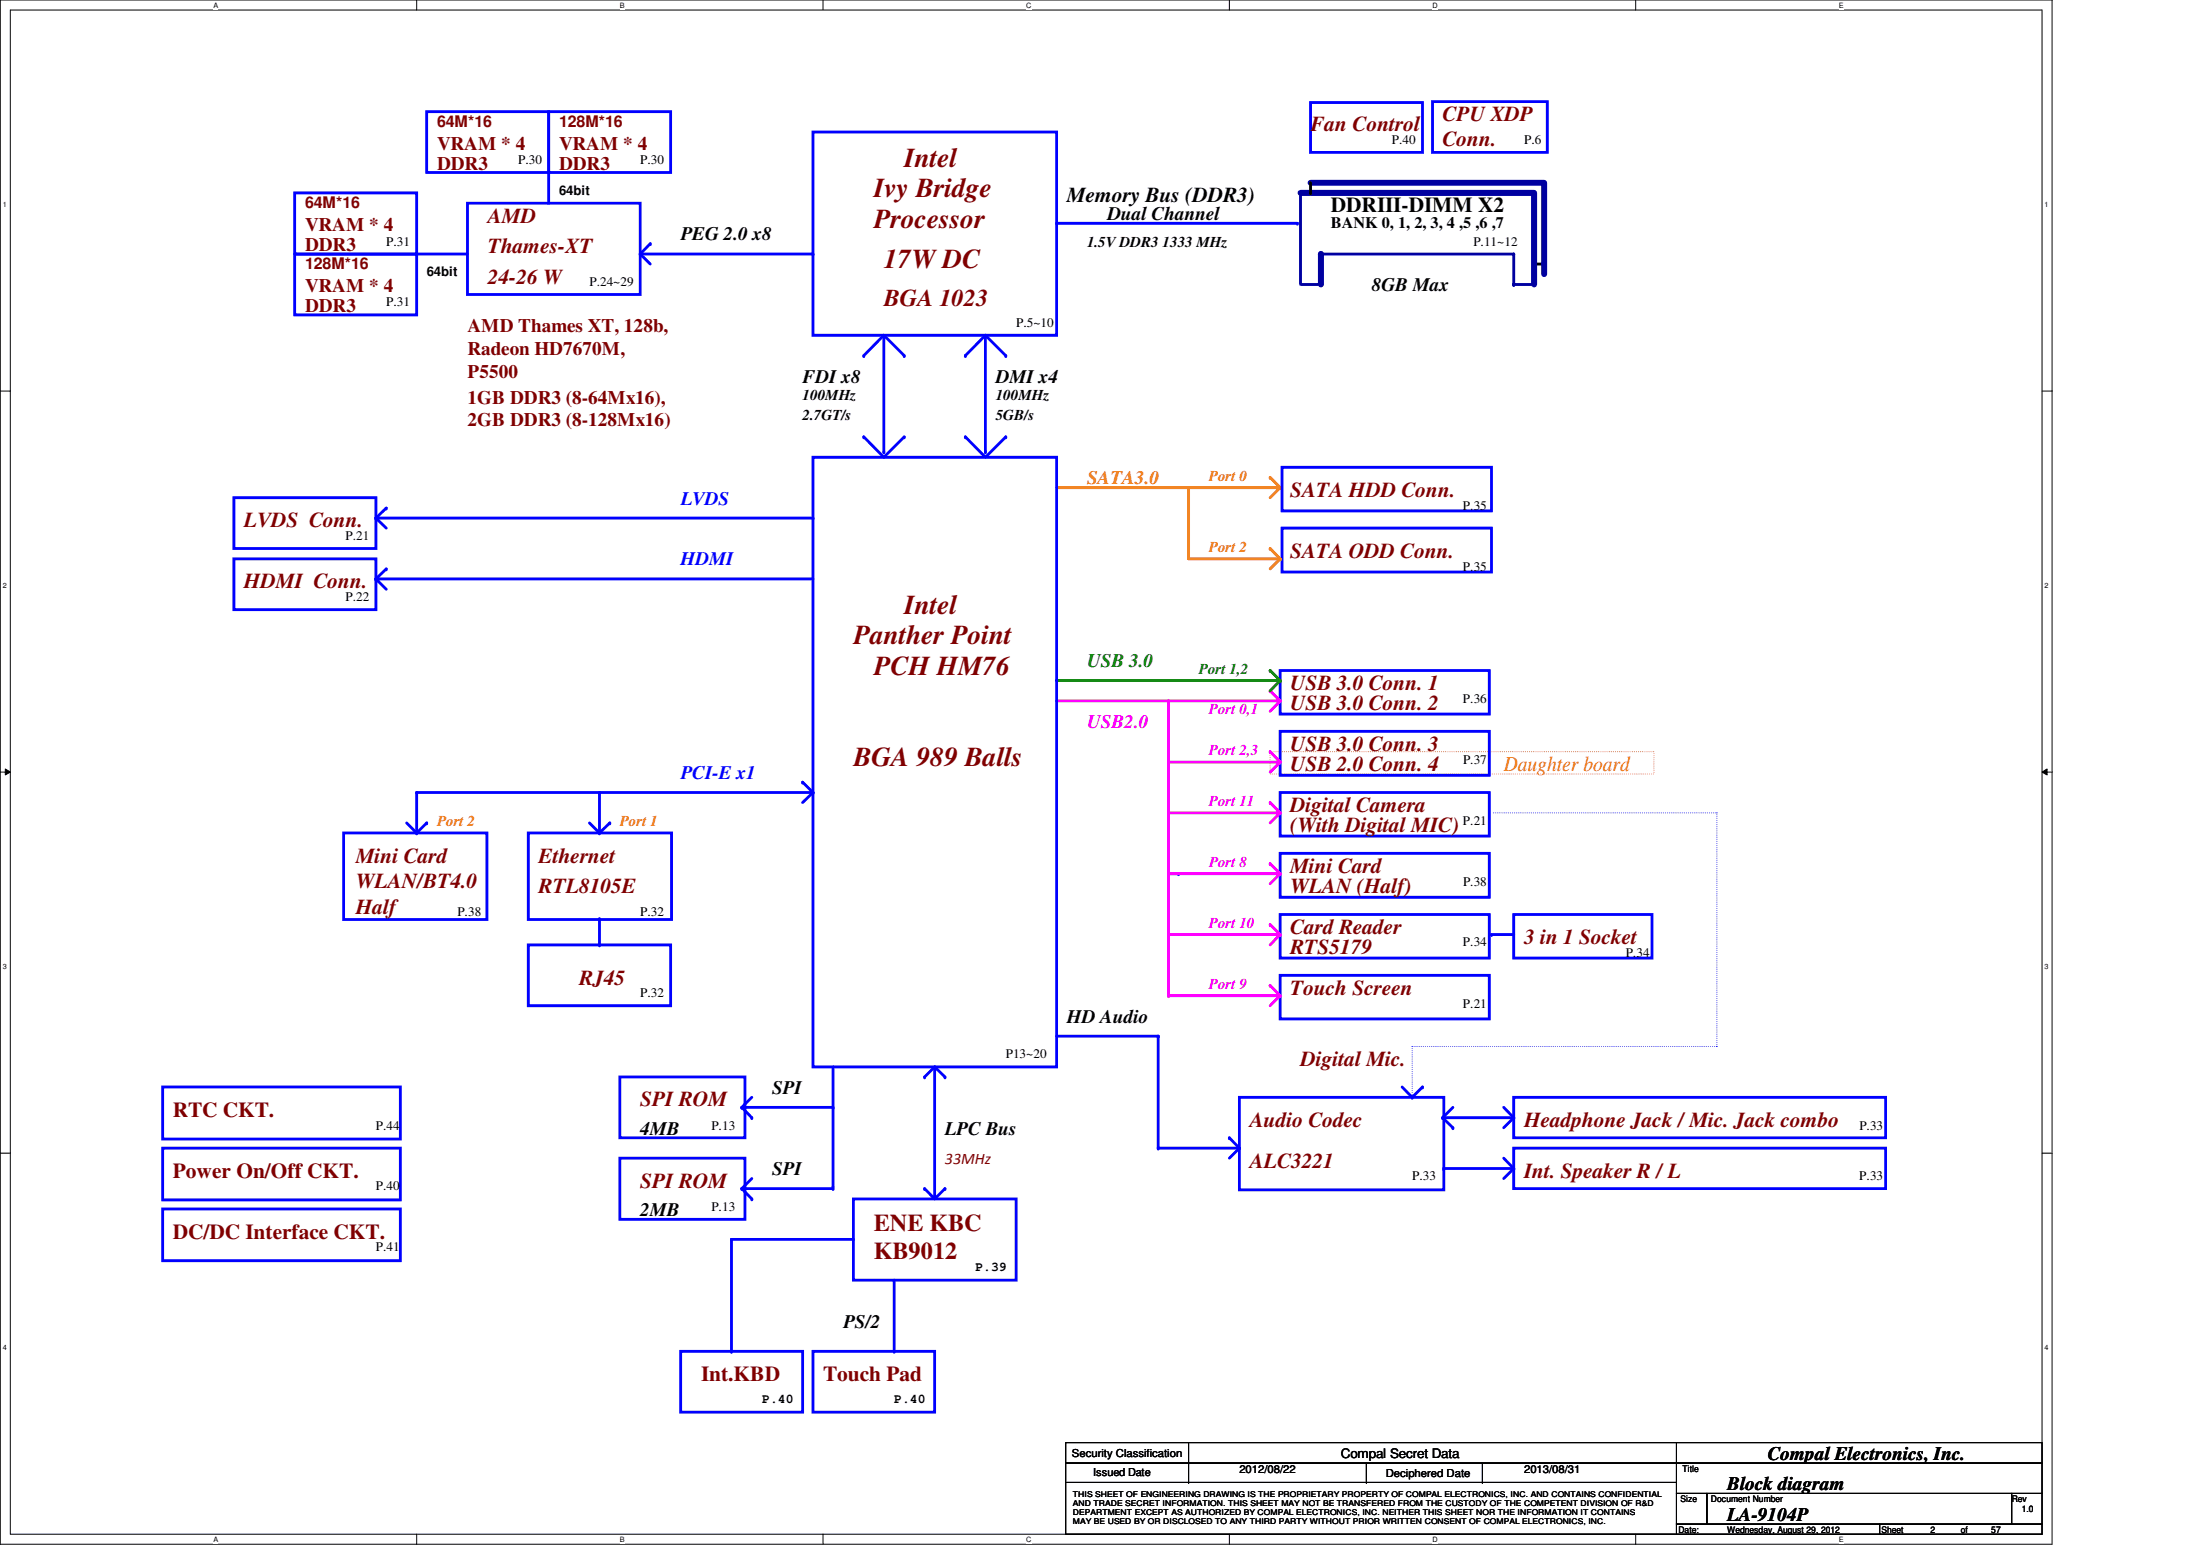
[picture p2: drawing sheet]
<svg xmlns="http://www.w3.org/2000/svg" width="297mm" height="210mm" viewBox="0 0 297 210" stroke-linecap="round" stroke-linejoin="round" font-family="sans-serif">
<path d="M0 0h277.1v208.4h-277.1zM1.4 1.4h274.3v205.7h-274.3z" fill="none" stroke="#000" stroke-width=".14"/>
<g fill="#fff">
<path d="M28.8 .1h.7v1.1h-.7z"/>
<path d="M28.8 207.2h.7v1.1h-.7z"/>
</g>
<path d="M56.3 0v1.4M56.3 207.1v1.3" fill="none" stroke="#000" stroke-width=".14"/>
<g fill="#fff">
<path d="M83.7 .1h.6v1.1h-.6z"/>
<path d="M83.7 207.2h.6v1.1h-.6z"/>
</g>
<path d="M111.1 0v1.4M111.1 207.1v1.3" fill="none" stroke="#000" stroke-width=".14"/>
<g fill="#fff">
<path d="M138.6 .1h.7v1.1h-.7z"/>
<path d="M138.6 207.2h.7v1.1h-.7z"/>
</g>
<path d="M166 0v1.4M166 207.1v1.3" fill="none" stroke="#000" stroke-width=".14"/>
<g fill="#fff">
<path d="M193.4 .1h.7v1.1h-.7z"/>
<path d="M193.4 207.2h.7v1.1h-.7z"/>
</g>
<path d="M220.8 0v1.4M220.8 207.1v1.3" fill="none" stroke="#000" stroke-width=".14"/>
<g fill="#fff">
<path d="M248.3 .1h.6v1.1h-.6z"/>
<path d="M248.3 207.2h.6v1.1h-.6z"/>
<path d="M.4 27.1h.5v1.1h-.5z"/>
<path d="M276.1 27.1h.5v1.1h-.5z"/>
<path d="M.4 78.5h.5v1.1h-.5z"/>
<path d="M276.1 78.5h.5v1.1h-.5z"/>
</g>
<path d="M0 52.8h1.4M275.7 52.8h1.4" fill="none" stroke="#000" stroke-width=".14"/>
<g fill="#fff">
<path d="M.4 129.9h.5v1.1h-.5z"/>
<path d="M276.1 129.9h.5v1.1h-.5z"/>
</g>
<path d="M0 104.2h1.4M.7 103.8l.7 .4-.7 .4zM275.7 104.2l.7-.4v.8zM275.7 104.2h1.4" fill="none" stroke="#000" stroke-width=".14"/>
<path d="M.7 103.8l.7 .4-.7 .4zM275.7 104.2l.7-.4v.8z" fill="#000"/>
<g fill="#fff">
<path d="M.4 181.4h.5v1.1h-.5z"/>
<path d="M276.1 181.4h.5v1.1h-.5z"/>
</g>
<path d="M0 155.7h1.4M275.7 155.7h1.4" fill="none" stroke="#000" stroke-width=".14"/>
<path d="M100.2 149.5h12.3" fill="none" stroke="#00f" stroke-width=".38"/>
<circle cx="112.5" cy="149.5" r=".19" fill="#00f"/>
<path d="M101.5 148.1l-1.3 1.4" fill="none" stroke="#00f" stroke-width=".38"/>
<circle cx="100.2" cy="149.5" r=".19" fill="#00f"/>
<path d="M100.2 149.5l1.3 1.4" fill="none" stroke="#00f" stroke-width=".38"/>
<circle cx="101.5" cy="150.9" r=".19" fill="#00f"/>
<path d="M112.5 144v16.2" fill="none" stroke="#00f" stroke-width=".38"/>
<circle cx="112.5" cy="160.2" r=".19" fill="#00f"/>
<path d="M54.9 111.1l1.4 1.3" fill="none" stroke="#00f" stroke-width=".38"/>
<circle cx="56.3" cy="112.4" r=".19" fill="#00f"/>
<path d="M57.6 111.1l-1.3 1.3" fill="none" stroke="#00f" stroke-width=".38"/>
<circle cx="57.6" cy="111.1" r=".19" fill="#00f"/>
<path d="M56.3 107v5.4" fill="none" stroke="#00f" stroke-width=".38"/>
<circle cx="56.3" cy="107" r=".19" fill="#00f"/>
<path d="M172.8 123.4h28.3v5.9h-28.3z" fill="none" stroke="#00f" stroke-width=".38"/>
<path d="M157.8 126.2h15" fill="none" stroke="#f0f" stroke-width=".38"/>
<circle cx="157.8" cy="126.2" r=".19" fill="#f0f"/>
<path d="M172.8 126.2l-1.3 1.4" fill="none" stroke="#f0f" stroke-width=".38"/>
<circle cx="172.8" cy="126.2" r=".19" fill="#f0f"/>
<path d="M171.5 124.8l1.3 1.4" fill="none" stroke="#f0f" stroke-width=".38"/>
<circle cx="171.5" cy="124.8" r=".19" fill="#f0f"/>
<path d="M171.5 101.5h51.8v3h-51.8z" fill="none" stroke="#ff8000" stroke-width=".14" stroke-dasharray="0 .3"/>
<path d="M86.4 34.3h23.4" fill="none" stroke="#00f" stroke-width=".38"/>
<circle cx="109.8" cy="34.3" r=".19" fill="#00f"/>
<path d="M86.4 34.3l1.4 1.3" fill="none" stroke="#00f" stroke-width=".38"/>
<circle cx="86.4" cy="34.3" r=".19" fill="#00f"/>
<path d="M87.8 32.9l-1.4 1.4" fill="none" stroke="#00f" stroke-width=".38"/>
<circle cx="87.8" cy="32.9" r=".19" fill="#00f"/>
<path d="M63.1 27.4h23.3v12.4h-23.3zM74.1 23.3v4.1" fill="none" stroke="#00f" stroke-width=".38"/>
<circle cx="74.1" cy="23.3" r=".19" fill="#00f"/>
<path d="M56.3 34.3h6.8" fill="none" stroke="#00f" stroke-width=".38"/>
<circle cx="56.3" cy="34.3" r=".19" fill="#00f"/>
<path d="M204.4 38.4h2.7" fill="none" stroke="#0000a0" stroke-width=".38"/>
<circle cx="204.4" cy="38.4" r=".19" fill="#0000a0"/>
<path d="M207.1 35.6h1.4" fill="none" stroke="#000" stroke-width=".38"/>
<circle cx="207.1" cy="35.6" r=".19" fill="#000"/>
<path d="M178.3 34.3h26.1" fill="none" stroke="#0000a0" stroke-width=".38"/>
<circle cx="204.4" cy="34.3" r=".19" fill="#0000a0"/>
<path d="M175.6 26v12.4h2.7" fill="none" stroke="#0000a0" stroke-width=".38"/>
<path d="M175.6 26h31.5v12.4M178.3 34.3v4.1" fill="none" stroke="#0000a0" stroke-width=".8"/>
<circle cx="178.3" cy="34.3" r=".4" fill="#0000a0"/>
<path d="M204.4 34.3v4.1" fill="none" stroke="#0000a0" stroke-width=".38"/>
<circle cx="204.4" cy="38.4" r=".19" fill="#0000a0"/>
<path d="M176.9 24.7h31.6v12.3" fill="none" stroke="#0000a0" stroke-width=".8"/>
<path d="M176.9 24.7v1.3" fill="none" stroke="#000" stroke-width=".38"/>
<circle cx="176.9" cy="26" r=".19" fill="#000"/>
<path d="M142.7 94.6h30.1" fill="none" stroke="#f0f" stroke-width=".38"/>
<circle cx="172.8" cy="94.6" r=".19" fill="#f0f"/>
<path d="M172.8 98.7h28.3v5.9h-28.3zM172.8 90.5h28.3v5.9h-28.3zM157.8 117.9h1.3M172.8 107h28.3v5.9h-28.3zM172.8 115.2h28.3v5.9h-28.3z" fill="none" stroke="#00f" stroke-width=".38"/>
<circle cx="159.1" cy="117.9" r=".19" fill="#00f"/>
<path d="M171.5 93.3l1.3 1.3" fill="none" stroke="#f0f" stroke-width=".38"/>
<circle cx="171.5" cy="93.3" r=".19" fill="#f0f"/>
<path d="M157.8 94.6v39.8" fill="none" stroke="#f0f" stroke-width=".38"/>
<circle cx="157.8" cy="94.6" r=".19" fill="#f0f"/>
<path d="M172.8 94.6l-1.3 1.4" fill="none" stroke="#f0f" stroke-width=".38"/>
<circle cx="172.8" cy="94.6" r=".19" fill="#f0f"/>
<path d="M157.8 117.9h15" fill="none" stroke="#f0f" stroke-width=".38"/>
<circle cx="157.8" cy="117.9" r=".19" fill="#f0f"/>
<path d="M157.8 109.7h15" fill="none" stroke="#f0f" stroke-width=".38"/>
<circle cx="157.8" cy="109.7" r=".19" fill="#f0f"/>
<path d="M171.5 108.3l1.3 1.4" fill="none" stroke="#f0f" stroke-width=".38"/>
<circle cx="171.5" cy="108.3" r=".19" fill="#f0f"/>
<path d="M172.8 109.7l-1.3 1.4" fill="none" stroke="#f0f" stroke-width=".38"/>
<circle cx="172.8" cy="109.7" r=".19" fill="#f0f"/>
<path d="M171.5 116.6l1.3 1.3" fill="none" stroke="#f0f" stroke-width=".38"/>
<circle cx="171.5" cy="116.6" r=".19" fill="#f0f"/>
<path d="M172.8 117.9l-1.3 1.4" fill="none" stroke="#f0f" stroke-width=".38"/>
<circle cx="172.8" cy="117.9" r=".19" fill="#f0f"/>
<path d="M126.2 144l1.4 1.4" fill="none" stroke="#00f" stroke-width=".38"/>
<circle cx="127.6" cy="145.4" r=".19" fill="#00f"/>
<path d="M126.2 144l-1.4 1.4" fill="none" stroke="#00f" stroke-width=".38"/>
<circle cx="124.8" cy="145.4" r=".19" fill="#00f"/>
<path d="M127.6 160.4l-1.4 1.4" fill="none" stroke="#00f" stroke-width=".38"/>
<circle cx="127.6" cy="160.4" r=".19" fill="#00f"/>
<path d="M124.8 160.4l1.4 1.4" fill="none" stroke="#00f" stroke-width=".38"/>
<circle cx="124.8" cy="160.4" r=".19" fill="#00f"/>
<path d="M126.2 144v17.5" fill="none" stroke="#00f" stroke-width=".38"/>
<circle cx="126.2" cy="161.5" r=".19" fill="#00f"/>
<path d="M98.8 167.3v15.1" fill="none" stroke="#00f" stroke-width=".38"/>
<circle cx="98.8" cy="182.4" r=".19" fill="#00f"/>
<path d="M98.8 167.3h16.4" fill="none" stroke="#00f" stroke-width=".38"/>
<circle cx="98.8" cy="167.3" r=".19" fill="#00f"/>
<path d="M120.7 172.8v9.6" fill="none" stroke="#00f" stroke-width=".38"/>
<circle cx="120.7" cy="182.4" r=".19" fill="#00f"/>
<path d="M173.1 71.3h28.3v5.9h-28.3zM156.4 139.9v15.1M22 155h32.1v7h-32.1zM22 146.7h32.1v7.1h-32.1zM22 163.2h32.1v7h-32.1zM115.2 161.8h22v11h-22zM91.9 182.4h16.5v8.2h-16.5zM109.8 182.4h16.4v8.2h-16.4z" fill="none" stroke="#00f" stroke-width=".38"/>
<circle cx="156.4" cy="139.9" r=".19" fill="#00f"/>
<path d="M156.4 155h10.9M167.3 148.1h27.6v12.5h-27.6zM204.4 148.1h50.2v5.5h-50.2zM204.4 155h50.2v5.4h-50.2z" fill="none" stroke="#00f" stroke-width=".38"/>
<circle cx="156.4" cy="155" r=".19" fill="#00f"/>
<path d="M142.7 139.9h13.7" fill="none" stroke="#00f" stroke-width=".38"/>
<circle cx="156.4" cy="139.9" r=".19" fill="#00f"/>
<path d="M166 153.6l1.3 1.4" fill="none" stroke="#00f" stroke-width=".38"/>
<circle cx="166" cy="153.6" r=".19" fill="#00f"/>
<path d="M167.3 155l-1.3 1.3" fill="none" stroke="#00f" stroke-width=".38"/>
<circle cx="167.3" cy="155" r=".19" fill="#00f"/>
<path d="M172.8 91.9l-1.3 1.4" fill="none" stroke="#008000" stroke-width=".38"/>
<circle cx="172.8" cy="91.9" r=".19" fill="#008000"/>
<path d="M171.5 90.5l1.3 1.4" fill="none" stroke="#008000" stroke-width=".38"/>
<circle cx="171.5" cy="90.5" r=".19" fill="#008000"/>
<path d="M142.7 91.9h30.1" fill="none" stroke="#008000" stroke-width=".38"/>
<circle cx="172.8" cy="91.9" r=".19" fill="#008000"/>
<path d="M133 45.3l-2.7 2.7" fill="none" stroke="#00f" stroke-width=".38"/>
<circle cx="130.3" cy="48" r=".19" fill="#00f"/>
<path d="M133 45.3l2.8 2.7" fill="none" stroke="#00f" stroke-width=".38"/>
<circle cx="135.8" cy="48" r=".19" fill="#00f"/>
<path d="M119.3 45.3l-2.7 2.7" fill="none" stroke="#00f" stroke-width=".38"/>
<circle cx="116.6" cy="48" r=".19" fill="#00f"/>
<path d="M119.3 45.3l2.8 2.7" fill="none" stroke="#00f" stroke-width=".38"/>
<circle cx="122.1" cy="48" r=".19" fill="#00f"/>
<path d="M130.3 59l2.7 2.7" fill="none" stroke="#00f" stroke-width=".38"/>
<circle cx="130.3" cy="59" r=".19" fill="#00f"/>
<path d="M135.8 59l-2.8 2.7" fill="none" stroke="#00f" stroke-width=".38"/>
<circle cx="135.8" cy="59" r=".19" fill="#00f"/>
<path d="M116.6 59l2.7 2.7" fill="none" stroke="#00f" stroke-width=".38"/>
<circle cx="116.6" cy="59" r=".19" fill="#00f"/>
<path d="M157.8 102.9h15" fill="none" stroke="#f0f" stroke-width=".38"/>
<circle cx="157.8" cy="102.9" r=".19" fill="#f0f"/>
<path d="M122.1 59l-2.8 2.7" fill="none" stroke="#00f" stroke-width=".38"/>
<circle cx="122.1" cy="59" r=".19" fill="#00f"/>
<path d="M171.5 101.5l1.3 1.4" fill="none" stroke="#f0f" stroke-width=".38"/>
<circle cx="171.5" cy="101.5" r=".19" fill="#f0f"/>
<path d="M172.8 102.9l-1.3 1.3" fill="none" stroke="#f0f" stroke-width=".38"/>
<circle cx="172.8" cy="102.9" r=".19" fill="#f0f"/>
<path d="M160.5 65.8v9.6" fill="none" stroke="#ff8000" stroke-width=".38"/>
<circle cx="160.5" cy="65.8" r=".19" fill="#ff8000"/>
<path d="M79.6 111.1l1.3 1.3" fill="none" stroke="#00f" stroke-width=".38"/>
<circle cx="80.9" cy="112.4" r=".19" fill="#00f"/>
<path d="M82.3 111.1l-1.4 1.3" fill="none" stroke="#00f" stroke-width=".38"/>
<circle cx="82.3" cy="111.1" r=".19" fill="#00f"/>
<path d="M71.3 112.4h19.4v11.7h-19.4zM109.8 107l-1.4 1.3" fill="none" stroke="#00f" stroke-width=".38"/>
<circle cx="109.8" cy="107" r=".19" fill="#00f"/>
<path d="M108.4 105.6l1.4 1.4" fill="none" stroke="#00f" stroke-width=".38"/>
<circle cx="108.4" cy="105.6" r=".19" fill="#00f"/>
<path d="M172.8 65.8l-1.3 1.4" fill="none" stroke="#ff8000" stroke-width=".38"/>
<circle cx="172.8" cy="65.8" r=".19" fill="#ff8000"/>
<path d="M171.5 64.4l1.3 1.4" fill="none" stroke="#ff8000" stroke-width=".38"/>
<circle cx="171.5" cy="64.4" r=".19" fill="#ff8000"/>
<path d="M80.9 124v3.6" fill="none" stroke="#00f" stroke-width=".38"/>
<circle cx="80.9" cy="127.6" r=".19" fill="#00f"/>
<path d="M56.3 107h53.5" fill="none" stroke="#00f" stroke-width=".38"/>
<circle cx="109.8" cy="107" r=".19" fill="#00f"/>
<path d="M142.7 65.8h30.1" fill="none" stroke="#ff8000" stroke-width=".38"/>
<circle cx="172.8" cy="65.8" r=".19" fill="#ff8000"/>
<path d="M80.9 107v5.4" fill="none" stroke="#00f" stroke-width=".38"/>
<circle cx="80.9" cy="107" r=".19" fill="#00f"/>
<path d="M133 45.3v15.7M109.8 61.7h32.9v82.3h-32.9zM71.3 127.6h19.2v8.2h-19.2z" fill="none" stroke="#00f" stroke-width=".38"/>
<circle cx="133" cy="61" r=".19" fill="#00f"/>
<path d="M109.8 17.8h32.9v27.5h-32.9zM119.3 45.3v15.7" fill="none" stroke="#00f" stroke-width=".38"/>
<circle cx="119.3" cy="61" r=".19" fill="#00f"/>
<path d="M142.7 30.1h32.5M83.7 145.4h16.9v8.2h-16.9z" fill="none" stroke="#00f" stroke-width=".38"/>
<circle cx="175.2" cy="30.1" r=".19" fill="#00f"/>
<path d="M173.1 63.1h28.3v5.9h-28.3zM83.7 156.3h16.9v8.3h-16.9zM100.2 160.4h12.3" fill="none" stroke="#00f" stroke-width=".38"/>
<circle cx="112.5" cy="160.4" r=".19" fill="#00f"/>
<path d="M100.2 160.4l1.3 1.4" fill="none" stroke="#00f" stroke-width=".38"/>
<circle cx="101.5" cy="161.8" r=".19" fill="#00f"/>
<path d="M101.5 159.1l-1.3 1.3" fill="none" stroke="#00f" stroke-width=".38"/>
<circle cx="100.2" cy="160.4" r=".19" fill="#00f"/>
<path d="M50.8 69.9h59M46.4 112.4h19.3v11.7h-19.3z" fill="none" stroke="#00f" stroke-width=".38"/>
<circle cx="109.8" cy="69.9" r=".19" fill="#00f"/>
<path d="M31.6 75.4h19.2v6.9h-19.2zM50.8 78.1h59" fill="none" stroke="#00f" stroke-width=".38"/>
<circle cx="50.8" cy="78.1" r=".19" fill="#00f"/>
<path d="M52.2 76.8l-1.4 1.3" fill="none" stroke="#00f" stroke-width=".38"/>
<circle cx="52.2" cy="76.8" r=".19" fill="#00f"/>
<path d="M50.8 78.1l1.4 1.4" fill="none" stroke="#00f" stroke-width=".38"/>
<circle cx="50.8" cy="78.1" r=".19" fill="#00f"/>
<path d="M31.6 67.2h19.2v6.8h-19.2zM52.2 68.6l-1.4 1.3" fill="none" stroke="#00f" stroke-width=".38"/>
<circle cx="52.2" cy="68.6" r=".19" fill="#00f"/>
<path d="M50.8 69.9l1.4 1.4" fill="none" stroke="#00f" stroke-width=".38"/>
<circle cx="50.8" cy="69.9" r=".19" fill="#00f"/>
<path d="M172.8 75.4l-1.3 1.4" fill="none" stroke="#ff8000" stroke-width=".38"/>
<circle cx="172.8" cy="75.4" r=".19" fill="#ff8000"/>
<path d="M171.5 74l1.3 1.4" fill="none" stroke="#ff8000" stroke-width=".38"/>
<circle cx="171.5" cy="74" r=".19" fill="#ff8000"/>
<path d="M160.5 75.4h12.3" fill="none" stroke="#ff8000" stroke-width=".38"/>
<circle cx="172.8" cy="75.4" r=".19" fill="#ff8000"/>
<path d="M194.9 150.9h9.5" fill="none" stroke="#00f" stroke-width=".38"/>
<circle cx="194.9" cy="150.9" r=".19" fill="#00f"/>
<path d="M204.4 150.9l-1.4 1.3" fill="none" stroke="#00f" stroke-width=".38"/>
<circle cx="204.4" cy="150.9" r=".19" fill="#00f"/>
<path d="M203 149.5l1.4 1.4" fill="none" stroke="#00f" stroke-width=".38"/>
<circle cx="204.4" cy="150.9" r=".19" fill="#00f"/>
<path d="M194.8 150.9l1.4 1.3" fill="none" stroke="#00f" stroke-width=".38"/>
<circle cx="196.2" cy="152.2" r=".19" fill="#00f"/>
<path d="M196.2 149.5l-1.4 1.4" fill="none" stroke="#00f" stroke-width=".38"/>
<circle cx="194.8" cy="150.9" r=".19" fill="#00f"/>
<path d="M194.9 157.7h9.5" fill="none" stroke="#00f" stroke-width=".38"/>
<circle cx="194.9" cy="157.7" r=".19" fill="#00f"/>
<path d="M203 156.3l1.4 1.4" fill="none" stroke="#00f" stroke-width=".38"/>
<circle cx="204.4" cy="157.7" r=".19" fill="#00f"/>
<path d="M204.4 157.7l-1.4 1.4" fill="none" stroke="#00f" stroke-width=".38"/>
<circle cx="204.4" cy="157.7" r=".19" fill="#00f"/>
<path d="M190.7 141.3v6.8M190.7 148.1h.1" fill="none" stroke="#00f" stroke-width=".14" stroke-dasharray="0 .3"/>
<path d="M192.1 146.7l-1.4 1.4" fill="none" stroke="#00f" stroke-width=".38"/>
<circle cx="192.1" cy="146.7" r=".19" fill="#00f"/>
<path d="M189.3 146.7l1.4 1.4" fill="none" stroke="#00f" stroke-width=".38"/>
<circle cx="190.7" cy="148.1" r=".19" fill="#00f"/>
<path d="M176.9 13.8h15.2v6.8h-15.2zM193.4 13.7h15.5v6.9h-15.5zM172.8 131.7h28.3v5.8h-28.3z" fill="none" stroke="#00f" stroke-width=".38"/>
<path d="M201.6 109.7h30.2M231.8 109.7v31.6M231.8 109.7h.1M190.7 141.3h41.1M231.8 141.3h.1" fill="none" stroke="#00f" stroke-width=".14" stroke-dasharray="0 .3"/>
<path d="M157.8 134.4h15" fill="none" stroke="#f0f" stroke-width=".38"/>
<circle cx="157.8" cy="134.4" r=".19" fill="#f0f"/>
<path d="M172.8 134.4l-1.3 1.4" fill="none" stroke="#f0f" stroke-width=".38"/>
<circle cx="172.8" cy="134.4" r=".19" fill="#f0f"/>
<path d="M171.5 133l1.3 1.4" fill="none" stroke="#f0f" stroke-width=".38"/>
<circle cx="171.5" cy="133" r=".19" fill="#f0f"/>
<path d="M201.4 126.2h3M204.4 123.4h18.7v5.9h-18.7z" fill="none" stroke="#00f" stroke-width=".38"/>
<circle cx="201.4" cy="126.2" r=".19" fill="#00f"/>
<path d="M57.6 15.1h16.5v8.2h-16.5zM74.1 15.1h16.4v8.2h-16.4zM39.8 26h16.5v8.3h-16.5zM39.8 34.3h16.5v8.2h-16.5z" fill="none" stroke="#00f" stroke-width=".38"/>
<g fill="none" stroke="#000" stroke-width=".14">
<path d="M143.9 194.7h82.5v2.8h-82.5zM143.9 197.5h82.5v2.6h-82.5zM160.5 197.5h.1M160.5 194.7v5.4M184.5 197.5v2.6M200.1 197.5v2.6M226.4 194.7h49.3v2.8h-49.3zM226.4 197.5h49.3v4.1h-49.3zM143.9 200.1h82.5v7h-82.5zM160.5 200.1h.1M184.5 200.1h.1M200.1 200.1h.1"/>
<path d="M226.4 201.6h4.1v4.1h-4.1zM226.4 205.7h27.4v1.4h-27.4zM230.5 201.6h41.1v4.1h-41.1zM253.8 205.7h21.9v1.4h-21.9zM271.6 201.6h4.1v4.1h-4.1z"/>
</g>
<g font-size="3.7" fill="#800000">
<text x="122.1" y="22.5">Intel</text>
<text x="118" y="26.6">Ivy Bridge</text>
<text x="118" y="30.7">Processor</text>
<text x="119.3" y="36.2">17W DC</text>
<text x="122.1" y="82.8">Intel</text>
<text x="115.2" y="87">Panther Point</text>
<text x="118" y="91.1">PCH HM76</text>
<text x="115.2" y="103.4">BGA 989 Balls</text>
</g>
<g font-size="3.3" fill="#800000">
<text x="119.3" y="41.3">BGA 1023</text>
<text x="118" y="166.2">ENE KBC</text>
<text x="118" y="170">KB9012</text>
</g>
<g font-size="2.9" fill="#800000">
<text x="176.9" y="17.7">Fan Control</text>
<text x="194.8" y="16.3">CPU XDP</text>
<text x="194.8" y="19.7">Conn.</text>
<text x="65.9" y="34.2">Thames-XT</text>
<text x="65.9" y="30.1">AMD</text>
<text x="65.9" y="38.3">24-26 W</text>
<text x="32.9" y="71.2">LVDS Conn.</text>
<text x="174.2" y="67.1">SATA HDD Conn.</text>
<text x="174.2" y="75.3">SATA ODD Conn.</text>
<text x="32.9" y="79.4">HDMI Conn.</text>
<text x="174.2" y="95.9">USB 3.0 Conn. 2</text>
<text x="174.2" y="93.1">USB 3.0 Conn. 1</text>
<text x="174.2" y="101.3">USB 3.0 Conn. 3</text>
<text x="174.2" y="104.1">USB 2.0 Conn. 4</text>
<text x="174.2" y="109.6">Digital Camera</text>
<text x="174.2" y="112.4">(With Digital MIC)</text>
<text x="48" y="116.5">Mini Card</text>
<text x="48" y="119.8">WLAN/BT4.0</text>
<text x="72.7" y="116.5">Ethernet</text>
<text x="174.2" y="117.8">Mini Card</text>
<text x="48" y="123.3">Half</text>
<text x="72.7" y="120.6">RTL8105E</text>
<text x="174.2" y="120.6">WLAN (Half)</text>
<text x="174.2" y="128.8">RTS5179</text>
<text x="174.2" y="126.1">Card Reader</text>
<text x="205.8" y="127.4">3 in 1 Socket</text>
<text x="78.2" y="132.9">RJ45</text>
<text x="174.2" y="134.3">Touch Screen</text>
<text x="175.6" y="143.9">Digital Mic.</text>
<text x="86.4" y="149.4">SPI ROM</text>
<text x="23.3" y="150.7">RTC CKT.</text>
<text x="168.7" y="152.1">Audio Codec</text>
<text x="205.8" y="152.1">Headphone Jack / Mic. Jack combo</text>
<text x="23.3" y="159">Power On/Off CKT.</text>
<text x="86.4" y="160.4">SPI ROM</text>
<text x="168.7" y="157.6">ALC3221</text>
<text x="205.8" y="159">Int. Speaker R / L</text>
<text x="23.3" y="167.2">DC/DC Interface CKT.</text>
<text x="94.7" y="186.4">Int.KBD</text>
<text x="111.1" y="186.4">Touch Pad</text>
</g>
<g font-size="2.9">
<text x="144.1" y="27.3">Memory Bus (DDR3)</text>
<text x="179.7" y="28.7">DDRIII-DIMM X2</text>
</g>
<text font-size="2.9" fill="#ff8000" x="203" y="104.1">Daughter board</text>
<g font-size="2.6" fill="#800000">
<text x="59" y="20.2">VRAM * 4</text>
<text x="59" y="22.9">DDR3</text>
<text x="75.5" y="20.2">VRAM * 4</text>
<text x="75.5" y="22.9">DDR3</text>
<text x="41.2" y="31.2">VRAM * 4</text>
<text x="41.2" y="33.9">DDR3</text>
<text x="41.2" y="39.4">VRAM * 4</text>
<text x="41.2" y="42.1">DDR3</text>
<text x="63.1" y="44.9">AMD Thames XT, 128b,</text>
<text x="63.1" y="47.9">Radeon HD7670M,</text>
<text x="63.1" y="51">P5500</text>
<text x="63.1" y="57.5">2GB DDR3 (8-128Mx16)</text>
<text x="63.1" y="54.5">1GB DDR3 (8-64Mx16),</text>
</g>
<g font-size="2.6">
<text x="149.5" y="29.7">Dual Channel</text>
<text x="91.9" y="32.4">PEG 2.0 x8</text>
<text x="185.2" y="39.3">8GB Max</text>
<text x="108.4" y="51.6">FDI x8</text>
<text x="134.4" y="51.6">DMI x4</text>
<text x="144.1" y="138">HD Audio</text>
<text x="104.3" y="147.7">SPI</text>
<text x="86.4" y="153.2">4MB</text>
<text x="127.6" y="153.2">LPC Bus</text>
<text x="104.3" y="158.6">SPI</text>
<text x="86.4" y="164.1">2MB</text>
<text x="113.9" y="179.2">PS/2</text>
<text x="238.7" y="197">Compal Electronics, Inc.</text>
<text x="233.2" y="201.2">Block diagram</text>
<text x="233.2" y="205.3">LA-9104P</text>
</g>
<text font-size="2.6" fill="#ff8000" x="146.8" y="65.4">SATA3.0</text>
<g font-size="2.6" fill="#00f">
<text x="91.9" y="68.1">LVDS</text>
<text x="91.9" y="76.3">HDMI</text>
<text x="91.9" y="105.2">PCI-E x1</text>
</g>
<text font-size="2.6" fill="#008000" x="146.8" y="90">USB 3.0</text>
<text font-size="2.6" fill="#f0f" x="146.8" y="98.3">USB2.0</text>
<g font-size="2.2" fill="#800000">
<text x="59" y="17.1">64M*16</text>
<text x="75.5" y="17.1">128M*16</text>
<text x="41.2" y="28.1">64M*16</text>
<text x="41.2" y="36.3">128M*16</text>
<text x="127.6" y="157.1">33MHz</text>
</g>
<text font-size="2.2" x="179.7" y="30.8">BANK 0, 1, 2, 3, 4 ,5 ,6 ,7</text>
<g font-size="2">
<text x="146.8" y="33.4">1.5V DDR3 1333 MHz</text>
<text x="108.4" y="53.9">100MHz</text>
<text x="134.5" y="53.9">100MHz</text>
<text x="108.4" y="56.7">2.7GT/s</text>
<text x="134.5" y="56.7">5GB/s</text>
</g>
<g font-size="2" fill="#ff8000">
<text x="163.2" y="64.9">Port 0</text>
<text x="163.2" y="74.5">Port 2</text>
<text x="59" y="111.5">Port 2</text>
<text x="83.7" y="111.5">Port 1</text>
</g>
<text font-size="2" fill="#008000" x="161.9" y="91">Port 1,2</text>
<g font-size="2" fill="#f0f">
<text x="163.2" y="96.4">Port 0,1</text>
<text x="163.2" y="101.9">Port 2,3</text>
<text x="163.2" y="108.8">Port 11</text>
<text x="163.2" y="117">Port 8</text>
<text x="163.2" y="125.3">Port 10</text>
<text x="163.2" y="133.5">Port 9</text>
</g>
<g font-size="1.8">
<text x="70" y="22.2">P.30</text>
<text x="86.4" y="22.2">P.30</text>
<text x="187.9" y="19.4">P.40</text>
<text x="205.8" y="19.4">P.6</text>
<text x="75.5" y="26.3">64bit</text>
<text x="52.2" y="33.1">P.31</text>
<text x="198.9" y="33.1">P.11~12</text>
<text x="52.2" y="41.4">P.31</text>
<text x="57.6" y="37.3">64bit</text>
<text x="79.6" y="38.6">P.24~29</text>
<text x="137.2" y="44.1">P.5~10</text>
<text x="197.5" y="68.8">P.35</text>
<text x="46.6" y="72.9">P.21</text>
<text x="197.5" y="77">P.35</text>
<text x="46.7" y="81.2">P.22</text>
<text x="197.5" y="94.9">P.36</text>
<text x="197.5" y="103.1">P.37</text>
<text x="197.5" y="111.3">P.21</text>
<text x="197.5" y="119.5">P.38</text>
<text x="61.8" y="123.7">P.38</text>
<text x="86.4" y="123.7">P.32</text>
<text x="197.5" y="127.8">P.34</text>
<text x="219.5" y="129.2">P.34</text>
<text x="86.4" y="134.6">P.32</text>
<text x="197.5" y="136">P.21</text>
<text x="135.8" y="142.9">P13~20</text>
<text x="50.8" y="152.5">P.44</text>
<text x="96.1" y="152.5">P.13</text>
<text x="251" y="152.5">P.33</text>
<text x="50.8" y="160.7">P.40</text>
<text x="190.7" y="159.3">P.33</text>
<text x="251" y="159.3">P.33</text>
<text x="96.1" y="163.4">P.13</text>
<text x="50.8" y="168.9">P.41</text>
<text x="131.7" y="171.6">P.39</text>
<text x="102.9" y="189.4">P.40</text>
<text x="120.7" y="189.4">P.40</text>
<text x="181.1" y="196.8">Compal Secret Data</text>
</g>
<g font-size="1.5">
<text x="144.7" y="196.6">Security Classification</text>
<text x="147.6" y="199.3">Issued Date</text>
<text x="167.3" y="198.8">2012/08/22</text>
<text x="187.1" y="199.4">Deciphered Date</text>
<text x="205.8" y="198.8">2013/08/31</text>
</g>
<g font-size="1.2">
<text x="226.9" y="202.7">Size</text>
<text x="227.2" y="198.8">Title</text>
<text x="231" y="202.7">Document Number</text>
<text x="271.6" y="202.7">Rev</text>
<text x="226.6" y="206.9">Date:</text>
<text x="233.2" y="206.9">Wednesday, August 29, 2012</text>
<text x="254" y="206.9">Sheet</text>
<text x="260.6" y="206.9">2</text>
<text x="264.7" y="206.9">of</text>
<text x="268.9" y="206.9">57</text>
<text x="273" y="204.1">1.0</text>
</g>
<g font-size="1.1">
<text x="144.9" y="202">THIS SHEET OF ENGINEERING DRAWING IS THE PROPRIETARY PROPERTY OF COMPAL ELECTRONICS, INC. AND CONTAINS CONFIDENTIAL</text>
<text x="144.9" y="203.2">AND TRADE SECRET INFORMATION. THIS SHEET MAY NOT BE TRANSFERED FROM THE CUSTODY OF THE COMPETENT DIVISION OF R&amp;D</text>
<text x="144.9" y="204.5">DEPARTMENT EXCEPT AS AUTHORIZED BY COMPAL ELECTRONICS, INC. NEITHER THIS SHEET NOR THE INFORMATION IT CONTAINS</text>
<text x="144.9" y="205.7">MAY BE USED BY OR DISCLOSED TO ANY THIRD PARTY WITHOUT PRIOR WRITTEN CONSENT OF COMPAL ELECTRONICS, INC.</text>
</g>
<g font-size="1">
<text x="28.8" y="1">A</text>
<text x="83.7" y="1">B</text>
<text x="138.6" y="1">C</text>
<text x="193.4" y="1">D</text>
<text x="248.3" y="1">E</text>
<text x=".4" y="27.9">1</text>
<text x="276.1" y="27.9">1</text>
<text x=".4" y="79.4">2</text>
<text x="276.1" y="79.4">2</text>
<text x=".4" y="130.8">3</text>
<text x="276.1" y="130.8">3</text>
<text x=".4" y="182.2">4</text>
<text x="276.1" y="182.2">4</text>
<text x="28.8" y="208.1">A</text>
<text x="83.7" y="208.1">B</text>
<text x="138.6" y="208.1">C</text>
<text x="193.4" y="208.1">D</text>
<text x="248.3" y="208.1">E</text>
</g>
</svg>
